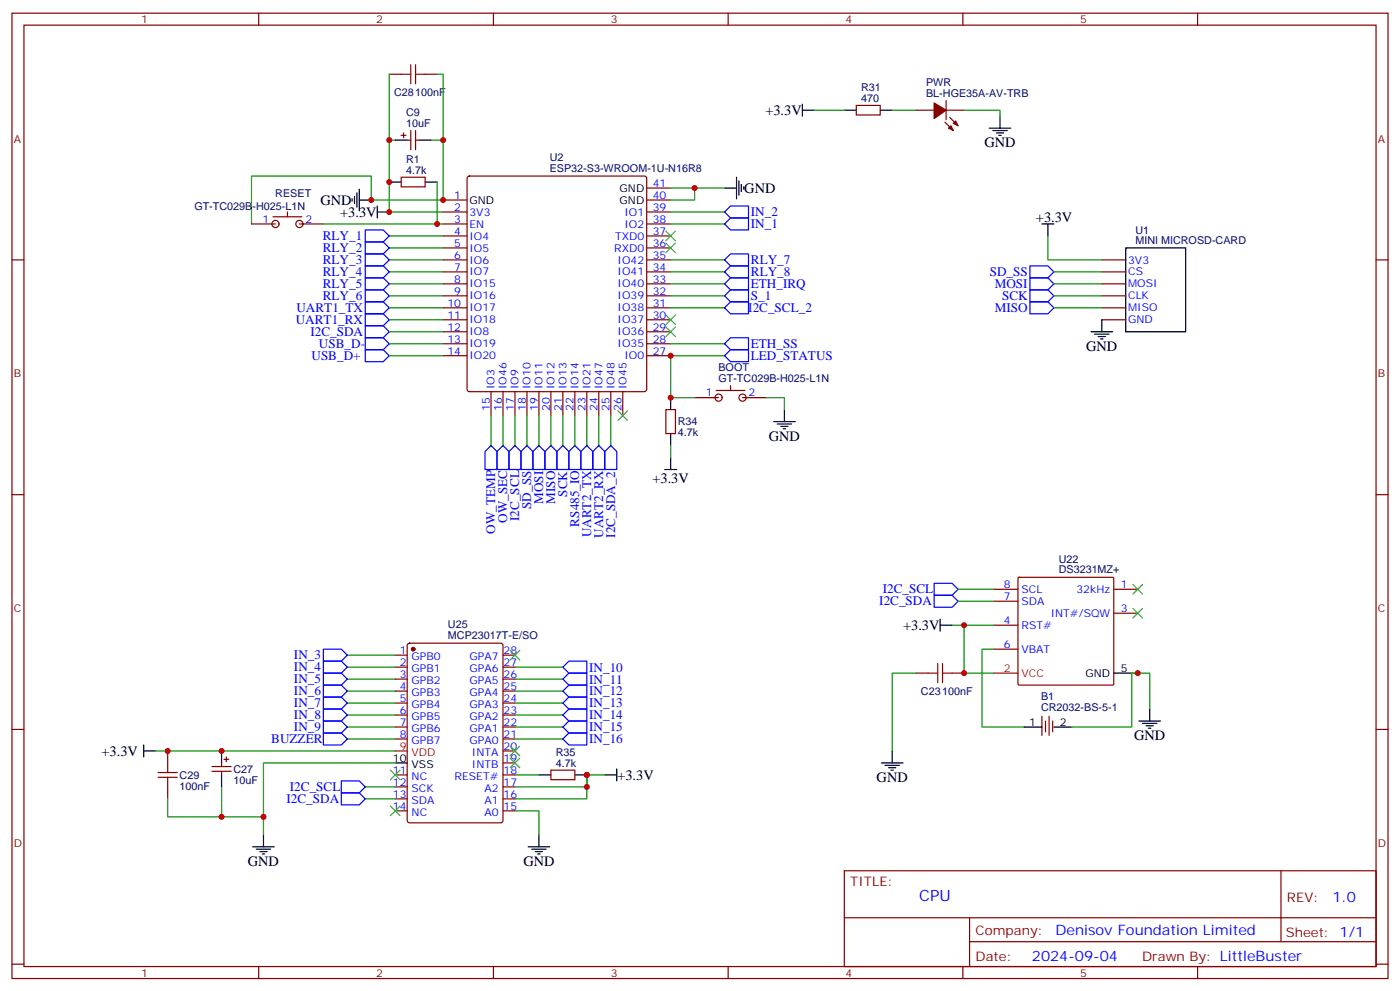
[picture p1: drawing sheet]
<svg xmlns="http://www.w3.org/2000/svg" width="412mm" height="292mm" viewBox="0 0 412 292" stroke-linecap="round" stroke-linejoin="round" font-family="sans-serif">
<g fill="none" stroke="#870000" stroke-width=".35">
<path d="M3.5 3.9h405.4v284.3h-405.4zM7.1 7.4h398.2v277.3h-398.2zM76.2 3.9v3.5M145.3 3.9v3.5M214.5 3.9v3.5M283.6 3.9v3.5M352.8 3.9v3.5M114.7 21.9h3.5M118.2 39.9h1.4M118.9 39.2v1.4M121 38.5v5.6M122.4 38.5v5.6"/>
<path d="M125.2 21.9h3.6M252.2 31h7.1v2.9h-7.1zM269.9 32.5h5.3M278.3 36l2.5 2.5M278.7 32.5h5.3M278.7 29.6v5.7M279.8 34.6l2.4 2.4M118.2 52.2h7v2.8h-7zM119.9 41.3h1.1M122.4 41.3h1.1M130.5 58.9h7.1M137.8 52.1l.5-.2h51.5l.5 .2 .2 .5v62.1l-.2 .5-.5 .2h-51.5l-.5-.3-.2-.4v-62.1z"/>
<path d="M190.5 55.4h7.1M190.5 58.9h7.1M3.5 76.6h3.6M74.1 66h7M80.4 63.9h8.5M84.7 62.4v1.5M88.2 66h7M130.5 76.6h7.1M130.5 73h7.1M130.5 69.5h7.1M130.5 66h7.1M130.5 62.4h7.1"/>
<path d="M190.5 76.6h7.1M190.5 73h7.1M190.5 69.5h7.1M190.5 66h7.1M190.5 62.4h7.1M324.6 76.6h7M405.3 76.6h3.6M130.5 80.1h7.1M130.5 83.6h7.1M130.5 87.1h7.1M130.5 90.7h7.1M130.5 94.2h7.1"/>
<path d="M130.5 97.7h7.1M190.5 80.1h7.1M190.5 83.6h7.1M190.5 87.1h7.1M190.5 90.7h7.1M190.5 94.2h7.1M190.5 97.7h7.1M324.6 80.1h7M324.6 83.6h7M324.6 87.1h7M324.6 90.7h7M324.6 94.2h7"/>
<path d="M130.5 104.8h7.1M130.5 101.2h7.1M144.6 115.4v7M148.2 115.4v7M151.7 115.4v7M155.2 115.4v7M158.7 115.4v7M162.3 115.4v7M165.8 115.4v7M169.3 115.4v7M172.9 115.4v7M176.4 115.4v7"/>
<path d="M179.9 115.4v7M183.4 115.4v7M190.5 104.8h7.1M190.5 101.2h7.1M204.6 117.1h7.1M211 115h8.4M215.2 113.6v1.4M218.7 117.1h7.1M196.1 120.7h2.9v7h-2.9zM3.5 145.7h3.6M405.3 145.7h3.6M292.8 173.6h7.1"/>
<path d="M292.8 177.1h7.1M299.9 170.2l.3-.2h27.5l.3 .2 .1 31.2-.2 .3-27.7 .1-.3-.2zM328.1 173.6h7M116.4 193h3.5M116.4 196.5h3.5M120.2 189.6l.4-.2h26.9l.6 .5 .1 51.8-.5 .6-27.1 .1-.6-.5-.1-51.8zM148.2 193h3.5M148.2 196.5h3.5M269.9 198.3h3.5M280.5 198.3h3.5M292.8 184.2h7.1M292.8 191.2h7.1"/>
<path d="M328.1 180.6h7M3.5 214.8h3.6M116.4 200h3.5M116.4 203.6h3.5M116.4 207.1h3.5M116.4 210.6h3.5M116.4 214.1h3.5M116.4 217.7h3.5M148.2 200h3.5M148.2 203.6h3.5M148.2 207.1h3.5M148.2 210.6h3.5"/>
<path d="M148.2 214.1h3.5M148.2 217.7h3.5M306.9 211v5.6M308 212.4v3.1M309 211v5.6M310.1 212.4v3.1M405.3 214.8h3.6M49.4 221.2v3.5M49.4 231.8v3.5M62.4 225.8h5.7M62.4 227.2h5.7M65.3 224.7v1.1"/>
<path d="M65.3 227.2v1M66 223.7h1.4M66.7 223v1.4M116.4 228.2h3.5M116.4 231.8h3.5M116.4 235.3h3.5M116.4 238.8h3.5M148.2 228.2h3.5M148.2 231.8h3.5M148.2 235.3h3.5M148.2 238.8h3.5M148.2 224.7h3.5"/>
<path d="M148.2 221.2h3.5M162.3 226.8h7v2.9h-7zM248.7 256.5h156.6v28.2h-156.6zM377.3 256.5v20.9M248.7 270.3h156.5M285.6 277.4h119.6M285.6 270.3v14.1M3.5 284h3.6M76.2 284.7v3.5M145.3 284.7v3.5M214.5 284.7v3.5M283.6 284.7v3.5"/>
<path d="M352.8 284.7v3.5M405.3 284h3.6"/>
<circle cx="81.1" cy="66" r="1.06"/>
<circle cx="88.2" cy="66" r="1.06"/>
<circle cx="211.7" cy="117.1" r="1.06"/>
<circle cx="218.7" cy="117.1" r="1.06"/>
</g>
<g fill="none" stroke="#000" stroke-width=".35">
<path d="M236.4 32.5h3.5M236.4 30.7v3.5M248.7 32.5h3.5M259.3 32.5h3.5M291.4 37.7h6.3M292.5 38.5h4.2M293.5 39.2h2.1M294.2 39.9h.7M294.6 34.2v3.5M103.7 58.6v.7M104.4 57.9v2.1M105.1 56.8v4.2"/>
<path d="M105.8 58.9h3.6M105.8 55.7v6.4M114.7 53.6h3.5M116.4 41.3h3.5M123.5 41.3h3.5M125.2 53.6h3.6M213.4 55.4h3.6M217 52.2v6.4M217.7 53.3v4.2M218.4 54.3v2.1M219.1 55v.7M111.1 62.4h3.6"/>
<path d="M111.1 60.7v3.5M306.9 66h3.5M308.7 66v3.5M331.6 73h17.6v24.7h-17.6zM321.4 97.7h6.3M322.4 98.4h4.3M323.5 99.1h2.1M324.2 99.8h.7M324.6 94.2v3.5M197.6 117.1v3.6M195.8 138.3h3.5M197.6 127.7v3.5"/>
<path d="M197.6 134.8v3.5M227.9 124.2h6.3M229 124.9h4.2M230 125.6h2.1M230.7 126.3h.7M231.1 120.7v3.5M276.9 184.2h3.6M276.9 182.4v3.5M328.1 198.3h7M42.3 219.4v3.6M301.6 214.1h5.3M310.4 214.1h5.3"/>
<path d="M335.5 212.4h6.3M336.5 213.1h4.3M337.6 213.8h2.1M338.3 214.5h.7M338.7 208.8v3.6M42.3 221.2h3.6M65.3 221.2v3.5M65.3 228.2v3.6M116.4 224.7h3.5M158.7 228.2h3.6M169.3 228.2h3.6M178.2 228.2h3.5"/>
<path d="M181.7 226.5v3.5M259.6 224.7h6.4M260.7 225.4h4.2M261.8 226.1h2.1M262.5 226.8h.7M262.8 221.2v3.5M74.4 249.4h6.4M75.5 250.1h4.2M76.6 250.8h2.1M77.3 251.5h.7M77.6 245.9v3.5M155.6 249.4h6.3"/>
<path d="M156.6 250.1h4.3M157.7 250.8h2.1M158.4 251.5h.7M158.7 245.9v3.5"/>
</g>
<g fill="none" stroke="#00f" stroke-width=".35">
<path d="M107.6 78.3h5.3l1.8 1.8-1.8 1.7h-5.3zM107.6 74.8h5.3l1.8 1.8-1.8 1.7h-5.3zM107.6 71.3h5.3l1.8 1.7-1.8 1.8h-5.3zM107.6 67.7h5.3l1.8 1.8-1.8 1.8h-5.3zM213.4 76.6l1.8-1.8h5.3v3.5h-5.3zM213.4 62.4l1.8-1.7h5.3v3.5h-5.3zM213.4 66l1.8-1.8h5.3v3.5h-5.3zM303.4 78.3h5.3l1.7 1.8-1.7 1.7h-5.3zM107.6 85.4h5.3l1.8 1.7-1.8 1.8h-5.3zM107.6 81.8h5.3l1.8 1.8-1.8 1.8h-5.3zM107.6 88.9h5.3l1.8 1.8-1.8 1.7h-5.3zM107.6 92.4h5.3l1.8 1.8-1.8 1.8h-5.3z"/>
<path d="M107.6 96h5.3l1.8 1.7-1.8 1.8h-5.3zM107.6 99.5h5.3l1.8 1.7-1.8 1.8h-5.3zM213.4 83.6l1.8-1.8h5.3v3.6h-5.3zM213.4 80.1l1.8-1.8h5.3v3.5h-5.3zM213.4 87.1l1.8-1.7h5.3v3.5h-5.3zM215.2 88.9h5.3v3.5h-5.3l-1.8-1.7zM303.4 88.9h5.3l1.7 1.8-1.7 1.7h-5.3zM303.4 81.8h5.3l1.7 1.8-1.7 1.8h-5.3zM303.4 85.4h5.3l1.7 1.7-1.7 1.8h-5.3zM107.6 103h5.3l1.8 1.8-1.8 1.7h-5.3zM213.4 101.2l1.8-1.7h5.3v3.5h-5.3zM213.4 104.8l1.8-1.8h5.3v3.5h-5.3z"/>
<path d="M144.6 131.2l1.8 1.8v5.3h-3.5v-5.3zM148.2 131.2l1.7 1.8v5.3h-3.5v-5.3zM151.7 131.2l1.8 1.8v5.3h-3.6v-5.3zM155.2 131.2l1.8 1.8v5.3h-3.5v-5.3zM158.7 131.2l1.8 1.8v5.3h-3.5v-5.3zM162.3 131.2l1.7 1.8v5.3h-3.5v-5.3zM165.8 131.2l1.8 1.8v5.3h-3.6v-5.3zM169.3 131.2l1.8 1.8v5.3h-3.5v-5.3zM172.9 131.2l1.7 1.8v5.3h-3.5v-5.3zM174.6 133l1.8-1.8 1.8 1.8v5.3h-3.6zM178.2 133l1.7-1.8 1.8 1.8v5.3h-3.5zM275.2 171.8h5.3l1.7 1.8-1.7 1.7h-5.3z"/>
<path d="M275.2 175.3h5.3l1.7 1.8-1.7 1.8h-5.3zM95.2 191.2h5.3l1.8 1.8-1.8 1.7h-5.3zM95.2 194.7h5.3l1.8 1.8-1.8 1.8h-5.3zM95.2 198.3h5.3l1.8 1.7-1.8 1.8h-5.3zM167.6 194.7h5.3v3.6h-5.3l-1.8-1.8zM95.2 201.8h5.3l1.8 1.8-1.8 1.7h-5.3zM95.2 205.3h5.3l1.8 1.8-1.8 1.7h-5.3zM95.2 208.8h5.3l1.8 1.8-1.8 1.8h-5.3zM95.2 212.4h5.3l1.8 1.7-1.8 1.8h-5.3zM95.2 215.9h5.3l1.8 1.8-1.8 1.7h-5.3zM165.8 200l1.8-1.7h5.3v3.5h-5.3zM165.8 207.1l1.8-1.8h5.3v3.5h-5.3z"/>
<path d="M165.8 210.6l1.8-1.8h5.3v3.6h-5.3zM165.8 214.1l1.8-1.7h5.3v3.5h-5.3zM165.8 217.7l1.8-1.8h5.3v3.5h-5.3zM167.6 201.8h5.3v3.5h-5.3l-1.8-1.7zM100.5 230h5.3l1.8 1.8-1.8 1.7h-5.3zM100.5 233.5h5.3l1.8 1.8-1.8 1.8h-5.3z"/>
</g>
<g fill="none" stroke="#008700" stroke-width=".35">
<path d="M114.7 21.9v19.4M128.8 21.9h1.7v19.4M239.9 32.5h8.8M262.8 32.5h7.1M284 32.5h10.6v1.7M116.4 41.3h-1.7v21.1h15.8M127 41.3h3.5v17.6h-21.1v-7h-35.3v14.1M128.8 53.6v12.4h1.7M197.6 55.4h15.8M204.6 55.4v3.5h-7M95.2 66h33.6M114.7 76.6h15.8"/>
<path d="M114.7 73h15.8M114.7 69.5h15.8M197.6 76.6h15.8M197.6 62.4h15.8M197.6 66h15.8M308.7 69.5v7.1h15.9M114.7 80.1h15.8M114.7 90.7h15.8M114.7 83.6h15.8M114.7 87.1h15.8M114.7 94.2h15.8M114.7 97.7h15.8"/>
<path d="M197.6 80.1h15.8M197.6 90.7h15.8M197.6 83.6h15.8M197.6 87.1h15.8M310.4 80.1h14.2M310.4 90.7h14.2M310.4 83.6h14.2M310.4 87.1h14.2M114.7 101.2h15.8M114.7 104.8h15.8M197.6 101.2h15.8M213.4 104.8h-15.8v12.3h7"/>
<path d="M225.8 117.1h5.3v3.6M144.6 122.4v8.8M148.2 122.4v8.8M151.7 122.4v8.8M155.2 122.4v8.8M158.7 122.4v8.8M162.3 122.4v8.8M165.8 122.4v8.8M169.3 122.4v8.8M172.9 122.4v8.8M176.4 122.4v8.8M179.9 122.4v8.8"/>
<path d="M197.6 131.2v3.6M282.2 173.6h10.6M282.2 177.1h10.6M102.3 193h14.1M102.3 196.5h14.1M151.7 196.5h14.1M269.9 198.3h-7.1v22.9M280.5 184.2h12.3M284 184.2v14.1h8.8M292.8 191.2h-3.5v22.9h12.3M102.3 200h14.1M102.3 203.6h14.1"/>
<path d="M102.3 207.1h14.1M102.3 210.6h14.1M102.3 214.1h14.1M102.3 217.7h14.1M151.7 200h14.1M151.7 203.6h14.1M151.7 207.1h14.1M151.7 210.6h14.1M151.7 214.1h14.1M151.7 217.7h14.1M338.7 208.8v-10.5h-5.3v15.8h-17.7M45.9 221.2h70.5"/>
<path d="M49.4 235.3v5.3h28.2M65.3 231.8v8.8M107.6 231.8h8.8M107.6 235.3h8.8M116.4 224.7h-38.8v21.2M151.7 231.8h21.2v-3.6v3.6M151.7 238.8h7v7.1M151.7 228.2h7M178.2 228.2h-5.3v7.1h-21.2"/>
</g>
<g fill="none" stroke="#3c3" stroke-width=".35">
<path d="M196.1 68.1l2.9 2.8M196.1 71.6l2.9 2.8M199 68.1l-2.9 2.8M199 71.6l-2.9 2.8M196.1 96.3l2.9 2.8M196.1 92.8l2.9 2.8M199 96.3l-2.9 2.8M199 92.8l-2.9 2.8M182 121l2.9 2.8M184.9 121l-2.9 2.8M333.7 179.2l2.8 2.8M333.7 172.2l2.8 2.8"/>
<path d="M336.5 179.2l-2.8 2.8M336.5 172.2l-2.8 2.8M150.3 191.6l2.8 2.8M153.1 191.6l-2.8 2.8M150.3 219.8l2.8 2.8M153.1 219.8l-2.8 2.8M115 226.8l2.8 2.9M115 237.4l2.8 2.8M117.8 226.8l-2.8 2.9M117.8 237.4l-2.8 2.8M150.3 223.3l2.8 2.8M153.1 223.3l-2.8 2.8"/>
</g>
<path d="M292.8 198.3h7.1M116.4 221.2h3.5" fill="none" stroke="#f00" stroke-width=".35"/>
<path d="M121 19.1v5.6M122.4 19.1v5.6M118.2 21.9h2.8M122.4 21.9h2.8M273.4 198.3h2.8M276.2 195.4v5.7M277.6 198.3h2.9M277.6 195.4v5.7M46.6 227.5h5.6M46.6 229h5.6M49.4 224.7v2.8M49.4 229v2.8" fill="none" stroke="#a10000" stroke-width=".35"/>
<g fill="#870000" stroke="#870000" stroke-width=".35">
<path d="M280.8 36.3l.7-.7 .7 1.4z"/>
<path d="M279.4 37.7l.7-.7 .7 1.5z"/>
<path d="M275.2 30.3l3.5 2.2-3.5 2.4z"/>
<circle cx="121.7" cy="191.2" r=".53"/>
</g>
<g fill="#c00">
<circle cx="204.6" cy="55.4" r=".88"/>
<circle cx="114.7" cy="62.4" r=".88"/>
<circle cx="114.7" cy="53.6" r=".88"/>
<circle cx="130.5" cy="58.9" r=".88"/>
<circle cx="284" cy="184.1" r=".88"/>
<circle cx="335.1" cy="198.3" r=".88"/>
<circle cx="284" cy="198.3" r=".88"/>
<circle cx="114.7" cy="41.3" r=".88"/>
<circle cx="130.5" cy="41.3" r=".88"/>
<circle cx="197.6" cy="117.1" r=".88"/>
<circle cx="128.8" cy="66" r=".88"/>
<circle cx="109.4" cy="58.9" r=".88"/>
<circle cx="49.4" cy="221.2" r=".88"/>
<circle cx="77.6" cy="240.6" r=".88"/>
<circle cx="65.3" cy="240.6" r=".88"/>
<circle cx="65.3" cy="221.2" r=".88"/>
<circle cx="172.9" cy="228.2" r=".88"/>
<circle cx="172.9" cy="231.8" r=".88"/>
<circle cx="197.6" cy="104.8" r=".88"/>
</g>
<text font-size="4.6" fill="#00f" x="270.8" y="265.5">CPU</text>
<g font-size="4.2">
<text x="225.4" y="33.8">+3.3V</text>
<text x="290" y="43.4">GND</text>
<text x="219.3" y="56.8">GND</text>
<text x="94.4" y="60.4">GND</text>
<text x="100.2" y="63.9">+3.3V</text>
<text x="305.2" y="65.3">+3.3V</text>
<text x="320" y="103.4">GND</text>
<text x="226.5" y="129.8">GND</text>
<text x="192.2" y="142.3">+3.3V</text>
<text x="266" y="185.5">+3.3V</text>
<text x="334.1" y="218">GND</text>
<text x="29.9" y="222.6">+3.3V</text>
<text x="181.9" y="229.7">+3.3V</text>
<text x="258.2" y="230.4">GND</text>
<text x="73" y="255.1">GND</text>
<text x="154.2" y="255.1">GND</text>
</g>
<g font-size="4.2" fill="#00f">
<text x="392.5" y="265.7">1.0</text>
<text x="310.9" y="275.3">Denisov Foundation Limited</text>
<text x="304" y="283.1">2024-09-04</text>
</g>
<g font-size="3.9" fill="#00f">
<text x="221.2" y="63.8">IN_2</text>
<text x="95.1" y="70.8">RLY_1</text>
<text x="221.2" y="67.3">IN_1</text>
<text x="95.1" y="77.8">RLY_3</text>
<text x="95.1" y="74.3">RLY_2</text>
<text x="221.2" y="77.9">RLY_7</text>
<text x="95.1" y="81.4">RLY_4</text>
<text x="221.2" y="81.4">RLY_8</text>
<text x="291.5" y="81.3">SD_SS</text>
<text x="95.1" y="88.4">RLY_6</text>
<text x="95.1" y="84.9">RLY_5</text>
<text x="221.2" y="84.9">ETH_IRQ</text>
<text x="221.2" y="88.4">S_1</text>
<text x="293" y="84.9">MOSI</text>
<text x="295.2" y="88.4">SCK</text>
<text x="87.1" y="95.4">UART1_RX</text>
<text x="87.3" y="91.9">UART1_TX</text>
<text x="220.4" y="92">I2C_SCL_2</text>
<text x="293" y="91.9">MISO</text>
<text x="91.4" y="99">I2C_SDA</text>
<text x="91.8" y="106">USB_D+</text>
<text x="94" y="102.5">USB_D-</text>
<text x="221.2" y="102.5">ETH_SS</text>
<text x="221.2" y="106.1">LED_STATUS</text>
<text x="156.4" y="149.9" transform="rotate(-90 156.4 149.9)">SD_SS</text>
<text x="160" y="148.4" transform="rotate(-90 160 148.4)">MOSI</text>
<text x="163.5" y="148.4" transform="rotate(-90 163.5 148.4)">MISO</text>
<text x="167" y="146.3" transform="rotate(-90 167 146.3)">SCK</text>
<text x="149.4" y="154" transform="rotate(-90 149.4 154)">OW_SEC</text>
<text x="152.9" y="153.4" transform="rotate(-90 152.9 153.4)">I2C_SCL</text>
<text x="170.6" y="155.1" transform="rotate(-90 170.6 155.1)">RS485_IO</text>
<text x="145.9" y="157.2" transform="rotate(-90 145.9 157.2)">OW_TEMP</text>
<text x="174.2" y="158.3" transform="rotate(-90 174.2 158.3)">UART2_TX</text>
<text x="177.7" y="158.4" transform="rotate(-90 177.7 158.4)">UART2_RX</text>
<text x="181.2" y="158.4" transform="rotate(-90 181.2 158.4)">I2C_SDA_2</text>
<text x="259" y="178.3">I2C_SDA</text>
<text x="260" y="174.8">I2C_SCL</text>
<text x="86.6" y="194.2">IN_3</text>
<text x="86.6" y="197.7">IN_4</text>
<text x="173.6" y="197.8">IN_10</text>
<text x="86.6" y="201.3">IN_5</text>
<text x="173.6" y="201.3">IN_11</text>
<text x="86.6" y="204.8">IN_6</text>
<text x="86.6" y="208.3">IN_7</text>
<text x="173.6" y="204.9">IN_12</text>
<text x="173.6" y="208.4">IN_13</text>
<text x="86.6" y="211.8">IN_8</text>
<text x="86.6" y="215.4">IN_9</text>
<text x="173.6" y="211.9">IN_14</text>
<text x="173.6" y="215.4">IN_15</text>
<text x="79.9" y="218.9">BUZZER</text>
<text x="173.6" y="219">IN_16</text>
<text x="85.4" y="233">I2C_SCL</text>
<text x="84.4" y="236.5">I2C_SDA</text>
</g>
<g font-size="3.9" fill="#800">
<text x="250.5" y="261.1">TITLE:</text>
<text x="379.1" y="265.7">REV:</text>
<text x="287.4" y="275.3">Company:</text>
<text x="378.7" y="275.9">Sheet: 1/1</text>
<text x="287.4" y="282.9">Date:</text>
<text x="336.4" y="283">Drawn By: LittleBuster</text>
</g>
<g font-size="3.2" fill="#800">
<text x="41.6" y="6.9">1</text>
<text x="110.8" y="6.9">2</text>
<text x="179.9" y="6.9">3</text>
<text x="249.1" y="6.9">4</text>
<text x="318.2" y="6.9">5</text>
<text x="4.1" y="42">A</text>
<text x="405.9" y="42">A</text>
<text x="4.1" y="111.1">B</text>
<text x="405.9" y="111.1">B</text>
<text x="4.1" y="180.3">C</text>
<text x="405.9" y="180.3">C</text>
<text x="4.1" y="249.4">D</text>
<text x="405.9" y="249.4">D</text>
<text x="41.6" y="287.7">1</text>
<text x="110.8" y="287.7">2</text>
<text x="179.9" y="287.7">3</text>
<text x="249.1" y="287.7">4</text>
<text x="318.2" y="287.7">5</text>
</g>
<g font-size="3.2" fill="#000080">
<text x="116.1" y="28.3">C28100nF</text>
<text x="253.7" y="30">470</text>
<text x="253.7" y="26.8">R31</text>
<text x="272.8" y="28.6">BL-HGE35A-AV-TRB</text>
<text x="272.8" y="25.4">PWR</text>
<text x="119.6" y="34.2">C9</text>
<text x="119.6" y="37.4">10uF</text>
<text x="161.9" y="47.5">U2</text>
<text x="119.6" y="51.2">4.7k</text>
<text x="119.6" y="48">R1</text>
<text x="161.9" y="50.7">ESP32-S3-WROOM-1U-N16R8</text>
<text x="81.1" y="58.1">RESET</text>
<text x="57.2" y="61.8">GT-TC029B-H025-L1N</text>
<text x="334.4" y="72">MINI MICROSD-CARD</text>
<text x="334.4" y="68.8">U1</text>
<text x="211.6" y="112.4">GT-TC029B-H025-L1N</text>
<text x="211.6" y="109.2">BOOT</text>
<text x="199.7" y="125.3">R34</text>
<text x="199.7" y="128.5">4.7k</text>
<text x="311.9" y="165.7">U22</text>
<text x="311.9" y="168.8">DS3231MZ+</text>
<text x="132" y="185.1">U25</text>
<text x="132" y="188.2">MCP23017T-E/SO</text>
<text x="271.3" y="204.7">C23100nF</text>
<text x="306.7" y="209.4">CR2032-BS-5-1</text>
<text x="306.7" y="206.2">B1</text>
<text x="68.8" y="227.6">C27</text>
<text x="163.7" y="225.8">4.7k</text>
<text x="163.7" y="222.6">R35</text>
<text x="52.9" y="232.5">100nF</text>
<text x="52.9" y="229.4">C29</text>
<text x="68.8" y="230.8">10uF</text>
</g>
<g font-size="3.2" fill="#00f">
<text x="133.8" y="58.6">1</text>
<text x="192.3" y="55">41</text>
<text x="192.3" y="58.6">40</text>
<text x="77.4" y="65.6">1</text>
<text x="90" y="65.6">2</text>
<text x="133.8" y="65.6">3</text>
<text x="133.8" y="62.1">2</text>
<text x="138.3" y="63.5">3V3</text>
<text x="183.9" y="63.5">IO1</text>
<text x="192.3" y="65.6">38</text>
<text x="192.3" y="62.1">39</text>
<text x="133.8" y="69.1">4</text>
<text x="138.3" y="70.6">IO4</text>
<text x="138.3" y="67">EN</text>
<text x="181.2" y="70.6">TXD0</text>
<text x="183.9" y="67">IO2</text>
<text x="192.3" y="69.1">37</text>
<text x="133.8" y="76.2">6</text>
<text x="133.8" y="72.7">5</text>
<text x="138.3" y="77.6">IO6</text>
<text x="138.3" y="74.1">IO5</text>
<text x="181" y="74.1">RXD0</text>
<text x="181.9" y="77.6">IO42</text>
<text x="192.3" y="76.2">35</text>
<text x="192.3" y="72.7">36</text>
<text x="332.3" y="77.6">3V3</text>
<text x="133.8" y="83.3">8</text>
<text x="133.8" y="79.7">7</text>
<text x="138.3" y="81.1">IO7</text>
<text x="181.9" y="81.1">IO41</text>
<text x="192.3" y="83.3">33</text>
<text x="192.3" y="79.7">34</text>
<text x="332.3" y="81.1">CS</text>
<text x="133.8" y="86.8">9</text>
<text x="138.3" y="88.2">IO16</text>
<text x="138.3" y="84.7">IO15</text>
<text x="181.9" y="88.2">IO39</text>
<text x="181.9" y="84.7">IO40</text>
<text x="192.3" y="86.8">32</text>
<text x="332.3" y="84.7">MOSI</text>
<text x="332.3" y="88.2">CLK</text>
<text x="131.8" y="93.8">11</text>
<text x="131.8" y="90.3">10</text>
<text x="138.3" y="95.3">IO18</text>
<text x="138.3" y="91.7">IO17</text>
<text x="181.9" y="95.3">IO37</text>
<text x="181.9" y="91.7">IO38</text>
<text x="192.3" y="93.8">30</text>
<text x="192.3" y="90.3">31</text>
<text x="332.3" y="91.7">MISO</text>
<text x="332.3" y="95.3">GND</text>
<text x="131.8" y="100.9">13</text>
<text x="131.8" y="97.4">12</text>
<text x="138.3" y="98.8">IO8</text>
<text x="181.9" y="98.8">IO36</text>
<text x="192.3" y="100.9">28</text>
<text x="192.3" y="97.4">29</text>
<text x="131.8" y="104.4">14</text>
<text x="138.3" y="105.8">IO20</text>
<text x="138.3" y="102.3">IO19</text>
<text x="181.9" y="102.3">IO35</text>
<text x="183.9" y="105.8">IO0</text>
<text x="192.3" y="104.4">27</text>
<text x="145.7" y="114.7" transform="rotate(-90 145.7 114.7)">IO3</text>
<text x="149.2" y="114.7" transform="rotate(-90 149.2 114.7)">IO46</text>
<text x="152.8" y="114.7" transform="rotate(-90 152.8 114.7)">IO9</text>
<text x="156.3" y="114.7" transform="rotate(-90 156.3 114.7)">IO10</text>
<text x="159.8" y="114.7" transform="rotate(-90 159.8 114.7)">IO11</text>
<text x="163.3" y="114.7" transform="rotate(-90 163.3 114.7)">IO12</text>
<text x="166.9" y="114.7" transform="rotate(-90 166.9 114.7)">IO13</text>
<text x="170.4" y="114.7" transform="rotate(-90 170.4 114.7)">IO14</text>
<text x="173.9" y="114.7" transform="rotate(-90 173.9 114.7)">IO21</text>
<text x="177.4" y="114.7" transform="rotate(-90 177.4 114.7)">IO47</text>
<text x="181" y="114.7" transform="rotate(-90 181 114.7)">IO48</text>
<text x="184.5" y="114.7" transform="rotate(-90 184.5 114.7)">IO45</text>
<text x="207.9" y="116.8">1</text>
<text x="220.5" y="116.8">2</text>
<text x="144.3" y="121.2" transform="rotate(-90 144.3 121.2)">15</text>
<text x="147.8" y="121.2" transform="rotate(-90 147.8 121.2)">16</text>
<text x="151.3" y="121.2" transform="rotate(-90 151.3 121.2)">17</text>
<text x="154.9" y="121.2" transform="rotate(-90 154.9 121.2)">18</text>
<text x="158.4" y="121.2" transform="rotate(-90 158.4 121.2)">19</text>
<text x="161.9" y="121.2" transform="rotate(-90 161.9 121.2)">20</text>
<text x="165.5" y="121.2" transform="rotate(-90 165.5 121.2)">21</text>
<text x="169" y="121.2" transform="rotate(-90 169 121.2)">22</text>
<text x="172.5" y="121.2" transform="rotate(-90 172.5 121.2)">23</text>
<text x="176" y="121.2" transform="rotate(-90 176 121.2)">24</text>
<text x="179.6" y="121.2" transform="rotate(-90 179.6 121.2)">25</text>
<text x="183.1" y="121.2" transform="rotate(-90 183.1 121.2)">26</text>
<text x="295.7" y="173.2">8</text>
<text x="330.2" y="173.2">1</text>
<text x="295.7" y="176.7">7</text>
<text x="300.9" y="178.2">SDA</text>
<text x="300.9" y="174.6">SCL</text>
<text x="317.1" y="174.6">32kHz</text>
<text x="295.7" y="183.8">4</text>
<text x="300.9" y="185.2">RST#</text>
<text x="309.5" y="181.7">INT#/SQW</text>
<text x="330.2" y="180.3">3</text>
<text x="295.7" y="190.9">6</text>
<text x="117.8" y="192.6">1</text>
<text x="117.8" y="196.1">2</text>
<text x="121.2" y="194.4">GPB0</text>
<text x="121.2" y="197.9">GPB1</text>
<text x="138.3" y="197.9">GPA6</text>
<text x="138.3" y="194.4">GPA7</text>
<text x="148.3" y="196.1">27</text>
<text x="148.3" y="192.6">28</text>
<text x="300.9" y="192.3">VBAT</text>
<text x="117.8" y="199.7">3</text>
<text x="117.8" y="203.2">4</text>
<text x="121.2" y="201.4">GPB2</text>
<text x="138.3" y="201.4">GPA5</text>
<text x="148.3" y="203.2">25</text>
<text x="148.3" y="199.7">26</text>
<text x="117.8" y="206.7">5</text>
<text x="121.2" y="205">GPB3</text>
<text x="121.2" y="208.5">GPB4</text>
<text x="138.3" y="208.5">GPA3</text>
<text x="138.3" y="205">GPA4</text>
<text x="148.3" y="206.7">24</text>
<text x="117.8" y="210.3">6</text>
<text x="117.8" y="213.8">7</text>
<text x="121.2" y="212">GPB5</text>
<text x="121.2" y="215.5">GPB6</text>
<text x="138.3" y="215.5">GPA1</text>
<text x="138.3" y="212">GPA2</text>
<text x="148.3" y="213.8">22</text>
<text x="148.3" y="210.3">23</text>
<text x="117.8" y="217.3">8</text>
<text x="121.2" y="219.1">GPB7</text>
<text x="138.3" y="219.1">GPA0</text>
<text x="148.3" y="220.8">20</text>
<text x="148.3" y="217.3">21</text>
<text x="115.7" y="227.9">11</text>
<text x="139" y="226.1">INTB</text>
<text x="139" y="222.6">INTA</text>
<text x="148.3" y="227.9">18</text>
<text x="148.3" y="224.4">19</text>
<text x="115.7" y="231.4">12</text>
<text x="121.2" y="229.7">NC</text>
<text x="121.2" y="233.2">SCK</text>
<text x="133.9" y="229.7">RESET#</text>
<text x="142.7" y="233.2">A2</text>
<text x="148.3" y="231.4">17</text>
<text x="115.7" y="235">13</text>
<text x="115.7" y="238.5">14</text>
<text x="121.2" y="236.7">SDA</text>
<text x="142.7" y="236.7">A1</text>
<text x="148.3" y="238.5">15</text>
<text x="148.3" y="235">16</text>
<text x="121.2" y="240.2">NC</text>
<text x="142.7" y="240.2">A0</text>
</g>
<g font-size="3.2">
<text x="138.3" y="60">GND</text>
<text x="182.5" y="56.4">GND</text>
<text x="182.5" y="60">GND</text>
<text x="330.2" y="197.9">5</text>
<text x="319.7" y="199.3">GND</text>
<text x="303.1" y="213.8">1</text>
<text x="312.2" y="213.8">2</text>
<text x="115.7" y="224.4">10</text>
<text x="121.2" y="226.1">VSS</text>
</g>
<g font-size="3.2" fill="#f00">
<text x="295.7" y="197.9">2</text>
<text x="300.9" y="199.3">VCC</text>
<text x="117.8" y="220.8">9</text>
<text x="121.2" y="222.6">VDD</text>
</g>
</svg>
